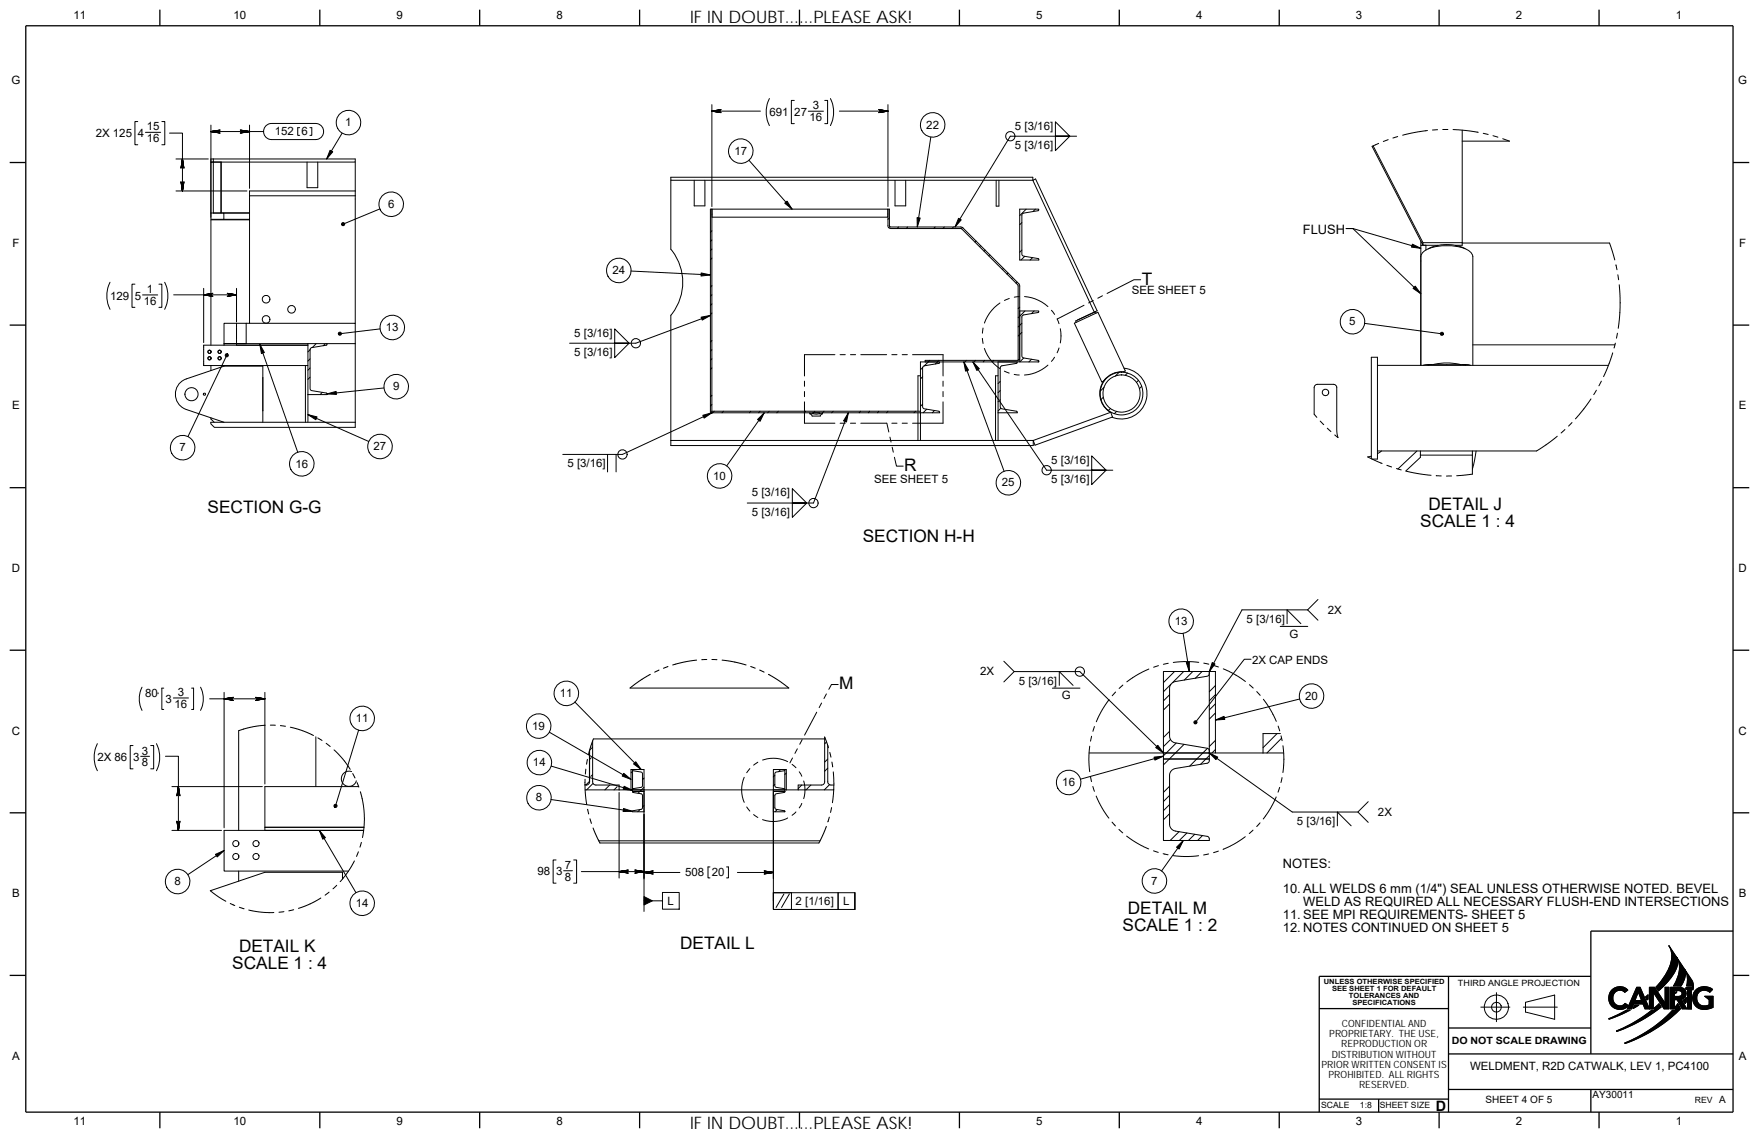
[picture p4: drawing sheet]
<svg xmlns="http://www.w3.org/2000/svg" width="432mm" height="279mm" viewBox="0 0 432 279" stroke-linecap="round" stroke-linejoin="round" font-family="sans-serif">
<g fill="none" stroke="#000" stroke-width=".32">
<path d="M6.3 6.3h419.1v266.8h-419.1zM39.2 2.4v3.9M78.5 2.4v3.9M117.8 2.4v3.9M157 2.4v3.9M196.3 2.4v3.9M235.5 2.4v3.9M274.8 2.4v3.9M314 2.4v3.9M353.3 2.4v3.9M392.5 2.4v3.9M2.4 39.9h3.9"/>
<path d="M425.4 39.9h4M2.4 79.8h3.9M425.4 79.8h4M2.4 119.7h3.9M425.4 119.7h4M6.3 139.7h.1M425.4 139.7h.1M2.4 159.6h3.9M425.4 159.6h4M2.4 199.6h3.9M425.4 199.6h4M2.4 239.5h3.9"/>
<path d="M355.6 239.7v33.4M390.5 239.7h-66.7v33.3M425.4 228.6h-34.9v30.2M425.4 239.5h4M323.8 247.6h31.8M355.6 258.8h69.8M355.6 252.4h34.9M39.2 273v4M78.5 273v4M117.8 273v4M157 273v4M196.3 273v4"/>
<path d="M235.5 273v4M274.8 273v4M314 273v4M323.8 269.9h31.8M338.4 269.9v3.2M353.3 273v4M355.6 267.5h69.8M390.5 267.5v5.5M392.5 273v4"/>
</g>
<g fill="none" stroke="#000" stroke-width=".25">
<path d="M33.8 29.8h-.7v5.7h.7M35.7 32.5h3.7M39.7 29.8h.7v5.7h-.7M41.6 32.7h3.2v14.2M43.2 39h7.9M51.8 30.7v22.6M51.8 32.3h12.9M51.8 39h35.4v.8h-35.4v12.5M52.4 39v13.3h1.9v-12.5M54.3 39.8v12.5h7M54.3 39.8h-2.5M61.3 30.7v15.5"/>
<path d="M65.2 31l.4-.4 1.1-.3h10.8a1.98 1.98 0 0 1 1.9 2 1.98 1.98 0 0 1-1.9 2h-10.8a1.98 1.98 0 0 1-1.8-1.2 1.98 1.98 0 0 1 .3-2.1zM73.6 31.3h-.5v1.9h.5M75.4 39.8v6.3h2.6v-6.3M76.1 31.3h.4v1.9h-.4M84 32.7l-3.8 6.3M87.2 39.8v8.3M174.8 25.7v25M174.8 27.3h11.9M183.9 39.3l10.5 12.1M188.9 24.2a7.4 7.4 0 0 0 0 6.6M195 24.7h-.7v5.7h.7M198.4 27.3h3.7"/>
<path d="M202.5 24.7h.7v5.7h-.7M203.9 24.2a7.4 7.4 0 0 1 0 6.6M206.1 27.3h11.9M218 25.7v25M228.5 33.7l-3.3 22M259.1 29.9v3.5h3.5l-3.5 3.6v-3.6h3.5zM264.3 33.4h-16.3l-13.6 22.3M337.1 35.8l12.2 23.8M338.4 35.2l-1.6 .7 12.5 24.3v-.6M340.8 34.3l-1.2 .4M343.1 33.5l-1.2 .4M350.4 32l-6.1 1.2"/>
<path d="M352.9 31.8l-1.3 .1M354.2 31.8h1.2M356.7 31.8l6.2 .7M358.9 32v28.2h-1.6M364.1 32.7l1.2 .3M366.5 33.3l1.2 .4M368.9 34.1l1.6 .5h-11.6M43.2 46.9h17.4M51.8 52.3h3.1v1.5M51.8 52.3v1.5h3.1M54.9 53.8h6.4M61.3 48.1v31.3"/>
<path d="M61.3 48.1h25.9M61.3 54h-9.5v30.8M87.2 48.1v31.3M87.2 46.9h-25.9v1.2M93.3 51.3l-9.1 3.7M164.7 44.3v16.9a12.7 12.7 0 0 1 0 16.2v32h88.9v-1.3M164.7 43.5h88.8v.8h-88.8zM170.4 44.3v6.2h2.6v-6.2M174.4 51.4h.4v50.1h-.4zM174.8 56.7l-.4 .3M174.8 58.9l-.4 .4M174.8 51.4h43.2v1.9h-43.2v-.7"/>
<path d="M218.3 53.5l-.3 .4M218.4 55.6l-.2 .3M219.7 44.3v6.2h2.6v-6.2M220.6 55.7l-.4 .4M222.8 55.7l-.3 .4M229.6 55.7l-.4 .4M231.8 55.7l-.4 .4M234.1 55.7l-.4 .4M236.2 55.8l-.3 .3M239.6 59.2l-.3 .2M244.5 44.3v6.3h.7v-6.3M250.3 51.4h4.7l-.2 .3-3.5 .6-.5 .4v9.8l.5 .4 3.6 .6 .1 .3h-4.7z"/>
<path d="M250.8 54.7l-.5 .5M251.9 51.4l-1.6 1.5M253.5 44.3l.7-.4 15.1 32.4-.7 .3zM254.2 51.4l-.6 .5M332.1 56.1l16.7 4.9M332.1 56.1l16.7 16M332.1 56.1h-1.6M348.8 59.2v1M349.3 59.6h9.6M358.9 59.7h36.2l1.3 4.1M27 69.3a7.4 7.4 0 0 0 0 6.6M33.1 69.8h-.7v5.7h.7"/>
<path d="M35 72.4h3.7M39 69.8h.7v5.7h-.7M40.4 69.3a7.4 7.4 0 0 1 0 6.6M42.6 72.4h15.5M50 70.8v13.3M58.1 70.8v8.2M58.1 79.4h-3.1v5h20.6M60.4 79.4h26.8v5M60.4 79.4h-2.3v5.4M60.4 79.4v5M154.9 66.5l19.5 1M174.4 77.4l-18.3 6.9h-16.3"/>
<path d="M174.8 70.1l-.4 .4M174.8 72.4l-.4 .3M174.8 61.2l-.4 .3M174.8 74.6l-.4 .4M174.8 63.4l-.4 .4M174.8 76.9l-.4 .3M240.7 60.3l-.2 .3M241.9 61.4l-.3 .3M243 62.5l-.3 .3M245.5 74.4a10.1 10.1 0 0 0-3.8 4.9M246.3 65.9l-.2 .3M247.5 67l-.3 .3"/>
<path d="M247.8 73.3l-1.2 .5M248.6 68.2l-.3 .2M249.7 69.3l-.3 .2M250.2 72.8l-1.2 .2M250.3 76.3h4.7l-.2 .4-3.6 .6-.4 .4v9.8l.4 .4 3.7 .6 .1 .2M250.3 75.4l-.4 .4M250.8 79.4l-.9 .9M250.8 61.4l-.5 .5M251.5 72.8a9.8 9.8 0 0 1 5.7 2.5M251.6 62.9l-1 .9M251.6 76.3l-1.7 1.7M253.5 63.2l-.6 .6"/>
<path d="M253.9 76.3l-.7 .7M258.1 76.2l.8 1M259.5 78.3l.5 1.2M263.7 79.4l5.8-2.7 6.7 14.4-.2 .1a6.2 6.2 0 0 0-5.2 2.4l-.3 .2zM266.1 75l-6.6 3.3M268.4 73.8l-1.2 .6M268.6 76.6l-4.1 2M269.1 76.9l-.2-.4-4.7 2.2v.4M270.6 72.6l-1.1 .6M280 68.7h-1.6l-6.6 3.4M335 79.4l18.9 2.6M349.3 60.2h3.7"/>
<path d="M350 61.4v-1.2h-1.2v3.9M359.7 61.1a10.4 10.4 0 0 0-9.1 0M396.7 65l.2 1.2M397.2 67.5l.1 1.2M397.5 69.9l.2 5.8-.5 4.9M50 96.6l.3-.1 .2 .4-.4 .1zM51.8 86.2v.3M51.8 87.8v.3M51.8 89.7v1.3M55.7 87.2l-9.6 20M58.1 84.4h-3.1v.4M63.8 84.5l9.3 26.5"/>
<path d="M64.5 92.7h.1M75 89.7v14M75.6 84.8h-25.6v4.9h25.6M75.6 84.4h4.7l-.2 .4-3.6 .6-.4 .5M75.6 96.9v6.8M75.6 84.4v12.5M76.1 88.1l-.5 .5M76.1 90.4l-.5 .5M76.1 92.6l-.5 .5M76.1 85.9l-.5 .5M76.1 85.9l.1 9.8 .3 .2 3.7 .6 .1 .2M77.6 84.4l-.9 .9"/>
<path d="M79.1 96.3l-.5 .6M79.9 84.4l-.5 .5M80.3 84.4h6.9M80.3 96.7v.2h-4.7M87.2 84.4v20.5h-34.6l-.8-.8v-.4h35.4M93.3 80.8l-9.9 1.1M94.3 95.2l-14 1.5M150.9 84.3h3.5l-3.5 3.5zM174.8 83.6l-.4 .4M174.8 97.1l-.4 .4M174.8 85.9l-.4 .3M174.8 99.3l-.4 .4"/>
<path d="M174.8 88.1l-.4 .4M174.8 90.3l-.4 .4M197.5 98.7v5.2h7.5M197.5 93.6v1.2M197.5 96.1v1.3M205 87.1h-7.5v5.2M206.2 87.1h1.3M208.8 87.1h1.2M211.3 87.1h6.4M218.9 87.1h1.3M221.5 87.1h1.2M224 87.1h7.5v5.2"/>
<path d="M226 92.3h-.7v8.7M226.5 99.2l-.5 .6M226.5 92.5l-.5 .5M226.5 90.2l-.5 .6M226.9 89.8l-.4 .5v9.7l.3 .4 3.7 .6 .2 .3h-4.7M226.9 89.8l3.6-.6 .2-.3h-4.7v12.4M227.1 88.5h22.8v.4h-22.8zM228.3 88.5l-1.4 1.3M230.5 88.5l-.9 .9M231.5 98.7v5.2h-7.5M231.5 93.6v1.2M231.5 96.1v1.3"/>
<path d="M236.6 88.9l9.9 26.8M237.2 88.5l-.3 .3M238.8 88.9l18.1 26.5h16.3M239.5 88.5l-.4 .3M241.2 83.1l.1 1.2M241.3 80.5l-.1 1.3M241.6 85.6a9.9 9.9 0 0 0 3.8 4.9M241.7 88.5l-.3 .4M244 88.5l-.4 .4M245 92.3h-.6v15.8M245 88.9h4.7l-.1 .3-3.6 .6-.4 .3-.1 9.8 .4 .5 3.7 .6 .1 .3h-4.7zM245.1 98.6l-.1 .1"/>
<path d="M245.5 93.6l-.5 .6M245.5 95.9l-.5 .5M245.5 98.1v.1M246.5 91.1l1.2 .5M249 91.9l1.2 .2M250.3 88.3h-.4v-18.3l-13.9-13.8-17.5-.1-.5-.5v-4.2h.3v4l.3 .3 17.6 .1 13.9 13.9 .2 .4v18.8M250.8 81.6l-.9 .9M251.3 87.9l-1 1M253.2 88.2l-.6 .7M255 88.7v.2h-4.7M255 88.7l-.2 .2M257.2 89.6a9.6 9.6 0 0 1-5.7 2.5"/>
<path d="M258.9 87.7l-.8 1M260 85.4l-.5 1.2M260.3 80.7l.2 1.8-.2 1.7M270.8 97.5l-.5 .6M271 95.1l-.9 .9M271.3 93.1a5.4 5.4 0 0 0 1.3 8.1M274.7 91.4l-.9 .9M275.9 90.4a6.3 6.3 0 0 1 5.5 7.7 6.3 6.3 0 0 1-8.4 4.3M276.8 91.6l-.6 .5M279.5 93.4l-.5 .5M280.3 94.8l-.6 .6M338.1 89.7h56.7"/>
<path d="M351.5 89.5l-1 .2M351.7 89.5a14.1 14.1 0 0 1 6.9 0M351.7 89.5h-1.7l-.6 .2M351.7 89.5h6.9M358.6 89.5h1.5l.9 .2M358.9 89.5l.9 .2M361.5 89.7v-26.7a2.45 2.45 0 0 0-1.8-1.9 12.8 12.8 0 0 0-10 .5l-.6 .6-.3 .7v26.8M361.5 84.7h34.9M390.5 97.9l-1.9 2.8-1.9 2.1M391.9 95.8l-.7 1.1M393.1 93.6l-.6 1.1M395.9 86.6l-1 3.1-1.3 2.8"/>
<path d="M396.5 84.2l-.3 1.2M397 81.8l-.2 1.2M51.8 102.6v.3l.8 .8M55 103.7l-9.3-3.2a4 4 0 0 1-2.6-3.7 4 4 0 0 1 2.6-3.8l9.3-3.1h9.5v13.8M64.5 100.9h.1M75.6 101.8l14.9 6.6M149.1 111.6v4.3M151.2 111.6v4.3M164.7 108.1h88.9M174.8 101.3l-22 10.3h-14.6M175.3 101l-.3 .3M177.6 101l-.4 .3"/>
<path d="M184.3 101l-.3 .3M186.6 101l-.4 .3M187.6 101.3l-9.2 13.1M188.8 101l-.4 .3M191.1 101l-.4 .3M194.5 120l3.5 3.5h-3.5v3.5l3.5-3.5h-3.5zM197.8 101l-.4 .3M198.8 101.6h2.3M198.8 101.3v.3M200 101l-.4 .5M201.1 101.6h.8M201.1 101.6v-.3h-1.5v.3"/>
<path d="M201.9 101.6a1.54 1.54 0 0 1-1.7 .6 1.33 1.33 0 0 1-1.4-.6M202.3 101l-.4 .3v.3M204.5 101l-.3 .3M206.2 103.9h1.3M208.3 101.3l-8.6 22.2h-16.3M208.8 103.9h1.2M211.3 101l-.4 .3M211.3 103.9h6.4l.5 2.2M213.5 101l-.4 .3M215.8 101l-.4 .3M218 101l-.4 .3M218.5 107.3l.2 1.2"/>
<path d="M218.9 103.9h1.3M219 109.8l.3 1.2M219.6 112.3l.5 2.1h1.6M221.5 103.9h1.2M224.7 101l-.3 .3M225.3 101.3v6.8M226 101.3v6.8M226 101h-51.2v.3h51.2M227.5 100.5l-.9 .8M229.4 100.8l-.5 .5M245 101.3v6.8M245.7 100.2l-.7 .7"/>
<path d="M253.6 108.1l19.1-6.9 .4 1.2-19 6.9zM268 111.9v3.5h3.5l-3.5 3.6v-3.6h3.5zM272.6 100.3l-.5 .5M274.1 101l-.6 .6M323.3 102.5l-.7-.8 .1-6.9 .7-.4 4.3 .1 .4 .5v10.5l.3 1.9-.7-.6M324.1 103.4l.9 .9M325.8 105.1l.9 .9M336.6 112l-.9 .2 3.6 1.6M336.6 112.6v-24.9h1.5v25h-1.3M339.1 110.7l-1 .7M340.4 114.2l1.2 .5M342.8 115l1.2 .4"/>
<path d="M345.2 115.7l3.1 .6 3 .4M347.8 110.7l-4.6 4.4M348.7 111.7h12.7M348.7 110.7v1.6l-3.6 3.4M352.6 116.8l1.2 .1M356.3 116.9h-1.2M361.4 110.7v5.7l-3.8 .4M362.4 110.7l-1 4.5M382.3 107.1l-2.3 1.8-2.8 1.8h-39.1M384.2 105.5l-1 .8M385.9 103.7l-.9 .9M290.4 155.5l1.6 9.4"/>
<path d="M314.3 153.8h6.7M316 153.1v-3.4l3.3 3.4M321 149.7l2.5 2.6M321 149.7h-16.1l-8 15.2M323.5 147.2l-2.5 2.5M34.9 168.7a6.3 6.3 0 0 0 0 5.7M38.8 170.1h.1M40.2 169h-.5v5.2h.5M42.5 171.4h3.8M47 169h.5v5.2h-.5M49.2 168.7a6.3 6.3 0 0 1 0 5.7M51.5 171.6h13.5"/>
<path d="M55 170v33.2M65 170v22.5M65.1 178.1l-3.1 .4-3.4 .9v24.5M66.4 178l1.2 .1M68.9 178.2l1.2 .1M71.3 178.5l3.2 1 2.5 1.1M88 179.3l-5.6 18.6M134.9 179.8l20 11.5M141.1 172.4l16.3 16.5M159.6 165.6l-2.5 1.5-2.4 1.8h38.9l-2.4-1.8-2.6-1.5M161.8 164.5l-1.1 .5M164 163.6l-1.1 .5"/>
<path d="M171 162.1l-3.1 .4-2.8 .8M173.5 161.9l-1.2 .1M174.8 161.9l1.2 .1M177.2 162.1l3.2 .4 2.8 .8M184.3 163.6l1.1 .4M186.5 164.5l1.1 .5M200.5 174.9l-3 5.6M201.7 172.6l-.6 1.1M202.9 170.4l-.6 1.1M205.8 168.1h-1.7l-.6 1.1M246.4 162.3l2.6 2.6M249 164.9l-2.6 2.5"/>
<path d="M249 164.9h16.1l20.5 20M258.3 169h6.8M260 168.3v-3.4l3.4 3.4M268.6 178.4l-.3 1.2M272.2 171.8l-1.7 2.5-1.4 2.9M273.9 169.9l-.9 .9M275.6 168.2l-.9 .8M282 164.3l-2.9 1.4-2.5 1.7M284.4 163.4l-1.2 .4M286.8 162.8l-1.2 .3M287.1 172.8l-1.5 1.5M287.1 179.6l-1.5 1.5"/>
<path d="M287.1 170.6l-1.5 1.5M287.4 168l-1.8 1.8M288.3 164.9l-2.7 2.7M290.6 164.9l-2.8 2.7M292.8 164.9l-2.1 2.1M294.3 162.6l-3.9-.2-2.4 .2M295.1 164.9l-1.7 1.6M295.5 162.8l1.2 .3M296.9 164.9l-.1 .8-.5 .3-8.1 1.4-.8 .6-.3 1v11.7l.3 1 .8 .6 8.2 1.4 .4 .3 .1 .9h-11.3M296.9 164.9h1.5v20h-1.5zM296.9 164.9h-11.3v20M297.9 163.4l1.2 .4"/>
<path d="M298.4 175l-1.5 1.6M298.4 168.3l-1.5 1.5M298.4 170.6l-1.5 1.5M298.4 172.8l-1.5 1.5M300.3 164.2l2.9 1.4 2.5 1.7M306.7 168.1l.9 .8M307.1 161.9h-1.6l-12 15.5M308.5 169.8l.9 .9M310.1 171.7l1.7 2.4 1.5 3M313.8 178.3l.3 1.2M319 171.6l-20.6 5.2M23.9 182.6a7.4 7.4 0 0 0 0 6.6"/>
<path d="M32.7 183h-.7v5.8h.7M34.5 185.7h2.2M37 183h.7v5.8h-.7M38.4 182.6a7.4 7.4 0 0 1 0 6.6M40.6 185.7h3.2v18.2M42.2 193.1h22.2M77.5 180.9v12.2M78 181.2l1.1 .6M80.1 182.5l1 .8M82 184.1l2.2 2.3 1.8 2.5M86.3 189.4a1.87 1.87 0 0 0-2.4 1.2 1.87 1.87 0 0 0 1.2 2.4 1.87 1.87 0 0 0 2.4-1.3M86.6 189.9l.5 1.1"/>
<path d="M87.7 192.1l.4 1.2M88 193.1h-23v10h24.3h-24.3v.8M88.5 194.4l.6 2.7 .3 2.9v2.5l-.4 3.1M135.3 196.3l20 2.9M135.3 188.1l20 6M143.6 191.3l.1 3.2 .3 3M143.6 193.9h61.1M143.8 188.8l-.1 1.3M144.2 186.4l-.2 1.2M144.3 198.7l.2 1.2M144.7 191.9l-.8 .8h-.3M144.7 184.2v7.7l-.4 .8h-.7"/>
<path d="M145.2 186l-.5 .5M145.5 190.2l-.5 .4M145.5 183.5l-.8 .7M145.5 181.9v10a.79 .79 0 0 0 .8 .8h5.7v1.2M145.6 192.3l-1.6 1.6M149.7 192.7l-1.2 1.2M151.5 193.2l-.8 .7M152 194.6v21M154.9 193.9v-5h.4v5M155.3 193.9l.1-.3 2-.3 .3-.3v-3.2l-.3-.2-2-.4-.1-.3h2.8v34.9M155.3 199.2l2.8 .1M155.3 193.9v.4h2.8h-2.8l.1 .3 2 .3 .3 .2v3.2l-.3 .4-2.1 .5"/>
<path d="M155.3 189.4l-.4 .4M155.5 193.6l-.2 .2M157.1 198.8l-.5 .5M158.1 193.3l-1.5 1.5M158.1 197.8l-.4 .4M158.1 191.1l-.4 .3M182.7 190.8a7.8 7.8 0 0 0 0 6.2M183.3 198.1l.8 1M184.1 188.7l-.8 1M185 200l1 .7M186 187.1l-1 .8M187.2 186.6a7.9 7.9 0 0 1 6.2 .4"/>
<path d="M189.8 194.3h2.9h-2.9v-.4v27.3M189.8 188.9h2.9l-.2 .3-2 .4-.3 .4 .1 3.1 .3 .2 2 .4 .1 .2h-2.9zM190.2 190.4l-.4 .3M190.2 192.6l-.4 .4M190.8 198.8l-.6 .5M191.6 188.9l-.5 .6M192.6 199.2l-.1 .1M192.7 188.9v5.5l-2.2 .5-.3 .4 .1 3.2 2.3 .6 .1 .2h-2.9M192.7 188.9h.3v5M193 189.8l-.3 .4M194.4 187.7l1 .8M194.5 186.1l-.6 1.2"/>
<path d="M195.4 199.3l-1 .9M195.7 183.9l-.6 1.1M196.2 189.5l.6 1.1M196.8 192.7l-.9 .9M196.8 197.3l-.6 1.1M196.9 181.6l-.6 1.1M197.3 191.7l.3 2.2-.3 2.2M199.1 192.7l-1.2 1.2M202.4 181.4h-56.7l-1.2 3.9M202.9 182.2l-.5 .4M203.2 183v9.1l.4 .6h1.1M203.2 186.4l-.8 .7"/>
<path d="M203.2 188.6l-.8 .8M203.4 183.6l-1-2.6v11.1l-.2 .4-.5 .2h-5.8v1.2M203.6 192.7l-1.2 1.2M203.7 184.7l.3 1.2M204.1 198.3l-.2 1.2M204.2 187.1l.2 1.2M204.6 189.5l.1 4.4M204.7 193.9l-.4 3.2M204.7 193.9h-.1M267.4 184.9h18.2M267.5 183.2l-.2 2.8 .2 3.5M267.7 190.7l.2 1.2"/>
<path d="M267.9 180.8l-.2 1.2M268.3 193.1l.3 1.2M269.1 195.5l1.5 3 1.6 2.4M285.6 186.4h11.3l-.1 .7-.4 .3-7.9 1.3-.6 .2-.5 .5-.3 1v12l.3 .9 .8 .7 8.2 1.4 .4 .2 .1 .8h-11.3zM285.6 184.9h11.3v1.5h-11.3zM285.6 185.7l-20.4 5.6M287.1 193l-1.5 1.5M287.1 195.3l-1.5 1.5M287.1 197.5l-1.5 1.5M287.1 199.8l-1.5 1.5M287.3 181.6l-1.7 1.7M288.7 182.4l-3.1 3.1"/>
<path d="M290.7 182.8l-5.1 5M296.4 183.7l-4.4 4.4M296.9 185.5l-2.2 2.1M296.9 184.9l20.3 14.5h16.1l2.6-2.6M298.4 184l-.9 .9M298.4 181.8l-1.5 1.5M298.4 184.9h16.7M313.3 195.7l-1.5 2.9-1.7 2.5M313.5 180.1l-3.5 3.5M314.1 193.3l-.4 1.2M314.3 180.1h-4.3v4.8M314.5 180.7l.2 1.2"/>
<path d="M314.6 181.3l-3.6 3.6M314.7 190.9l-.2 1.2M314.9 183.1l.3 3.4-.3 3.2M333.3 199.4l2.6 2.5M42.2 203.9h12.2M55 208.8l-8.9 6M58.6 206.8v.6M58.6 210v.6M58.6 213.9v2.4M78.4 203.9l9 15.3M80.8 219l-1 .8M82.7 217.4l-1 .8"/>
<path d="M84.1 215.8v-1.6h-19.1l-13.4 4.5 3.8 2.6M87 211.4l-1.7 2.8-1.8 2.3M88 209.1l-.5 1.1M88.7 206.8l-.3 1.2M89.3 203.9h-34.3v10h30.5M136.5 211.1h-.7v5.7h.7M138.4 213.8h2.1M140.8 211.1h.7v5.7h-.7M142.7 214h15.4M144.8 201l.4 1.2M147 206.4h54.3M158.1 214.2h8.8"/>
<path d="M162.6 219.1h4.1v4.1h-4.1zM174.3 212.9h-.5v2.6h.5M178.4 212.9h.4v2.6h-.4M181 214.2h8.8M189.8 219.2h20v4.1h-20zM189.8 219.2v4.1h4.5v-4.1M192.4 219.5l-1.9 3.3M193.4 200.8a7.6 7.6 0 0 1-6.2 .4M193.8 219.5l-1.9 3.3M202.8 202.9l-1.8 4.1h-53.7l-1.7-3.7M203.6 200.6l-.4 1.2M205.7 219.2v4.1"/>
<path d="M273 201.8l.8 1M274.7 203.6l.9 .9M276.6 205.3l2.7 1.8 2.7 1.3M283.2 208.9l1.1 .4M285.5 209.6l1.2 .3M288 210.1l2.5 .2 3.7-.2M289.4 204.2l-2.1 2.2M290.5 206.4l-5.4 7.4M291.4 204.5l-1.9 1.9M293.3 204.8l-1.6 1.6M295.2 205.1l-1.2 1.3M296.7 209.7l-1.2 .2"/>
<path d="M299.1 209l-1.2 .3M305.7 205.4l-2.7 1.8-2.8 1.3M307.6 203.8l-.9 .8M309.3 202l-.8 .9M328.3 202.8v-3.4l3.4 3.4M56.5 221.8l1.1 .5M58.8 222.8l1.1 .3M61.1 223.4l3.3 .6h2.8M69.7 223.8l-1.2 .2M72.1 223.4l-1.2 .2M78.8 220.5l-2.5 1.4-3 1.1M158.1 221.2h4.5"/>
<path d="M409.7 232.2l1.8 2.7 .3 .7a4.5 4.5 0 0 1-1.1 3.7l-1.3 1.7-2.3 2.3-.6-.9a13.7 13.7 0 0 0 3.9-7.3 4.4 4.4 0 0 0-.7-2.9zM411.5 234.9l1.9 2.8a4 4 0 0 1-.8 4.4h-1.8a6.9 6.9 0 0 0 .7-7.1zM413.5 238l2 3 .2 1-.2 1v-.9h-1.5a5.2 5.2 0 0 0-.5-4.1zM363.5 247.3h7.1M367.3 243.7v7.1M374 247.3h8.3M374.5 246.1l7.1-1.8v6l-7.1-1.8zM394.9 250.1l4.3-2.1h.9l-3.3 1.6-1.8 .6zM395.5 243.3a2.95 2.95 0 0 1 2.9-1l1.2 .8-.7 .5-.7-.4h-.9l-1.1 .7a2.2 2.2 0 0 0 .1 2.3l.4 .5 .6 .3 1-.1 .6-.6 .8 .6a2.72 2.72 0 0 1-3.1 .7 2.72 2.72 0 0 1-1.7-2.6l.1-.7zM396.8 253.1a35.6 35.6 0 0 0 8.7-5.1h.6v-.6l1.2-1 .5 .8a36.6 36.6 0 0 1-10.9 6zM398.8 256.1a32.8 32.8 0 0 0 11.8-8.1h.7a1.97 1.97 0 0 1 .6-1.6l.6 1.3a35.8 35.8 0 0 1-13.6 8.5zM401.2 246.8h1.1l-1.4 .8z"/>
<path d="M401.8 242.4h.8l2.3 5.3v-5.3h1.3l2.5 3.9v-3.9h1v5.3h-1.2l-2.6-4.1-.1 4.1h-2l-.5-1.2h-2.3l-.5 1.2h-1zM402.2 243.5l.8 2.2h-1.7zM404 244.8l.6-.5v1l-.3 .2zM405.8 243.6h.1M410.1 242.4h2.5l1 .6 .3 .6-.1 1-.5 .5-.6 .3 1.4 2.3h-1.2l-1.2-2.3h-.7v2.3h-.9zM411 243.2l1.6 .2 .3 .4-.1 .5-.6 .3h-1.2zM411.3 243.5h.3l-.3 .4zM413.2 245.6l.7-.7v1.1l-.2 .4zM413.9 242.4v.5zM414.3 242.4h.9v5.3h-.9zM416.1 243.3a3.2 3.2 0 0 1 4.3-.4l-.7 .7a1.9 1.9 0 0 0-2-.4l-.8 .6a2.14 2.14 0 0 0 0 2.5l1 .7 1.6-.3 .1-1.3-1.1-.8h2v2.7a3.6 3.6 0 0 1-4-.1 2.7 2.7 0 0 1-1-2.2l.1-.7z"/>
<circle cx="85.5" cy="30.1" r="3"/>
<circle cx="181.8" cy="37.1" r="3"/>
<circle cx="229" cy="30.7" r="3"/>
<circle cx="248" cy="33.4" r="1.14"/>
<circle cx="96" cy="50.1" r="3"/>
<circle cx="65.3" cy="73.5" r=".94"/>
<circle cx="65.3" cy="78.4" r=".94"/>
<circle cx="71.6" cy="75.9" r=".94"/>
<circle cx="151.9" cy="66.4" r="3"/>
<circle cx="332" cy="79" r="3"/>
<circle cx="47" cy="96.8" r="1.62"/>
<circle cx="51.4" cy="86.4" r=".37"/>
<circle cx="51.4" cy="88" r=".37"/>
<circle cx="51.4" cy="88" r=".4"/>
<circle cx="51.4" cy="86.4" r=".4"/>
<circle cx="53.9" cy="86.4" r=".38"/>
<circle cx="53.9" cy="87.9" r=".38"/>
<circle cx="53.9" cy="86.4" r=".4"/>
<circle cx="53.9" cy="88" r=".4"/>
<circle cx="96.3" cy="80.4" r="3"/>
<circle cx="97.3" cy="94.9" r="3"/>
<circle cx="156.1" cy="84.3" r="1.14"/>
<circle cx="275.3" cy="96.6" r="5.3"/>
<circle cx="275.3" cy="96.6" r="4.6"/>
<circle cx="325.4" cy="96.4" r=".8"/>
<circle cx="44.8" cy="109.9" r="3"/>
<circle cx="74.1" cy="113.9" r="3"/>
<circle cx="93.3" cy="109.6" r="3"/>
<circle cx="152.8" cy="111.6" r="1.14"/>
<circle cx="176.7" cy="116.8" r="3"/>
<circle cx="247.5" cy="118.5" r="3"/>
<circle cx="256.9" cy="115.4" r="1.14"/>
<circle cx="199.7" cy="123.5" r="1.14"/>
<circle cx="290" cy="152.5" r="3"/>
<circle cx="88.9" cy="176.4" r="3"/>
<circle cx="132.2" cy="178.3" r="3"/>
<circle cx="139" cy="170.2" r="3"/>
<circle cx="265.1" cy="164.9" r="1.14"/>
<circle cx="322" cy="170.9" r="3"/>
<circle cx="132.3" cy="195.9" r="3"/>
<circle cx="132.4" cy="187.2" r="3"/>
<circle cx="262.3" cy="192.1" r="3"/>
<circle cx="43.6" cy="216.4" r="3"/>
<circle cx="57.9" cy="210.3" r=".75"/>
<circle cx="57.9" cy="207.1" r=".75"/>
<circle cx="62.8" cy="210.3" r=".75"/>
<circle cx="62.8" cy="207.1" r=".75"/>
<circle cx="283.4" cy="216.3" r="3"/>
<circle cx="88.9" cy="221.8" r="3"/>
<circle cx="367.3" cy="247.3" r="2.98"/>
<circle cx="367.3" cy="247.3" r="1.2"/>
</g>
<g fill="#000" stroke="#000" stroke-width=".25">
<path d="M44.8 39l.4 2.3z" fill-rule="evenodd"/>
<path d="M44.8 39l.3 2.2z" fill-rule="evenodd"/>
<path d="M44.8 39l.3 2.1z" fill-rule="evenodd"/>
<path d="M44.8 39l.2 2z" fill-rule="evenodd"/>
<path d="M44.8 39l.1 2h-.2z" fill-rule="evenodd"/>
<path d="M44.8 39l-.2 2z" fill-rule="evenodd"/>
<path d="M44.8 39l-.3 2.1z" fill-rule="evenodd"/>
<path d="M44.8 39l-.4 2.2z" fill-rule="evenodd"/>
<path d="M44.8 39l-.4 2.3z" fill-rule="evenodd"/>
<path d="M51.8 32.3l2.3-.4z" fill-rule="evenodd"/>
<path d="M51.8 32.3l2.1-.3z" fill-rule="evenodd"/>
<path d="M51.8 32.3l2-.3z" fill-rule="evenodd"/>
<path d="M51.8 32.3l1.9-.2z" fill-rule="evenodd"/>
<path d="M51.8 32.3l1.9-.1v.2z" fill-rule="evenodd"/>
<path d="M51.8 32.3l1.9 .2z" fill-rule="evenodd"/>
<path d="M51.8 32.3l2 .3z" fill-rule="evenodd"/>
<path d="M51.8 32.3l2.1 .3z" fill-rule="evenodd"/>
<path d="M51.8 32.3l2.3 .4z" fill-rule="evenodd"/>
<path d="M59 32.7l2.3-.4z" fill-rule="evenodd"/>
<path d="M59.1 32.6l2.2-.3z" fill-rule="evenodd"/>
<path d="M59.3 32.5l2-.2-2.1 .3z" fill-rule="evenodd"/>
<path d="M59.3 32.4l2-.1z" fill-rule="evenodd"/>
<path d="M59.3 32.2l2 .1-2 .1z" fill-rule="evenodd"/>
<path d="M59.3 32.1l2 .2z" fill-rule="evenodd"/>
<path d="M59.2 32l2.1 .3z" fill-rule="evenodd"/>
<path d="M59.1 32l2.2 .3z" fill-rule="evenodd"/>
<path d="M59 31.9l2.3 .4z" fill-rule="evenodd"/>
<path d="M81 36.9l.7 .4-1.5 1.7z" fill-rule="evenodd"/>
<path d="M174.8 27.3l2.2-.4z" fill-rule="evenodd"/>
<path d="M174.8 27.3l2.1-.4z" fill-rule="evenodd"/>
<path d="M174.8 27.3l2-.3z" fill-rule="evenodd"/>
<path d="M174.8 27.3l1.9-.2z" fill-rule="evenodd"/>
<path d="M174.8 27.3l1.9-.1v.1z" fill-rule="evenodd"/>
<path d="M174.8 27.3l1.9 .2z" fill-rule="evenodd"/>
<path d="M174.8 27.3l2 .3z" fill-rule="evenodd"/>
<path d="M174.8 27.3l2.1 .3z" fill-rule="evenodd"/>
<path d="M174.8 27.3l2.2 .4z" fill-rule="evenodd"/>
<path d="M215.7 27.7l2.3-.4z" fill-rule="evenodd"/>
<path d="M215.8 27.6l2.2-.3z" fill-rule="evenodd"/>
<path d="M216 27.5l2-.2-2.1 .3z" fill-rule="evenodd"/>
<path d="M216 27.3h2z" fill-rule="evenodd"/>
<path d="M216 27.2l2 .1h-2z" fill-rule="evenodd"/>
<path d="M216 27.1l2 .2z" fill-rule="evenodd"/>
<path d="M215.9 27l2.1 .3z" fill-rule="evenodd"/>
<path d="M215.8 26.9l2.2 .4z" fill-rule="evenodd"/>
<path d="M215.7 26.9l2.3 .4z" fill-rule="evenodd"/>
<path d="M44.4 44.6l.4 2.3z" fill-rule="evenodd"/>
<path d="M44.4 44.7l.4 2.2z" fill-rule="evenodd"/>
<path d="M44.5 44.8l.3 2.1z" fill-rule="evenodd"/>
<path d="M44.6 44.9l.2 2z" fill-rule="evenodd"/>
<path d="M44.7 45h.2l-.1 1.9z" fill-rule="evenodd"/>
<path d="M44.9 45l.1-.1-.2 2z" fill-rule="evenodd"/>
<path d="M45.1 44.8l-.3 2.1z" fill-rule="evenodd"/>
<path d="M45.1 44.7l-.3 2.2z" fill-rule="evenodd"/>
<path d="M45.2 44.6l-.4 2.3z" fill-rule="evenodd"/>
<path d="M84 54.8a.38 .38 0 0 1 .5 0 .38 .38 0 0 1-.1 .6 .38 .38 0 0 1-.5-.2l.3-.2-.3 .2z" fill-rule="evenodd"/>
<path d="M192.6 49.9l.6-.5 1.2 2z" fill-rule="evenodd"/>
<path d="M225.1 53.4l.8 .1-.7 2.2z" fill-rule="evenodd"/>
<path d="M235.3 53.6l.7 .4-1.6 1.7z" fill-rule="evenodd"/>
<path d="M50 72.4l2.3-.4z" fill-rule="evenodd"/>
<path d="M50 72.4l2.2-.3z" fill-rule="evenodd"/>
<path d="M50 72.4l2-.3z" fill-rule="evenodd"/>
<path d="M50 72.4l2-.2z" fill-rule="evenodd"/>
<path d="M50 72.4l1.9-.1v.2z" fill-rule="evenodd"/>
<path d="M50 72.4l2 .2z" fill-rule="evenodd"/>
<path d="M50 72.4l2 .3z" fill-rule="evenodd"/>
<path d="M50 72.4l2.2 .3z" fill-rule="evenodd"/>
<path d="M50 72.4l2.3 .4z" fill-rule="evenodd"/>
<path d="M55.8 72.8l2.3-.4z" fill-rule="evenodd"/>
<path d="M55.9 72.7l2.2-.3z" fill-rule="evenodd"/>
<path d="M56.1 72.6l2-.2-2.1 .3z" fill-rule="evenodd"/>
<path d="M56.1 72.5l2-.1z" fill-rule="evenodd"/>
<path d="M56.1 72.3l2 .1-2 .1z" fill-rule="evenodd"/>
<path d="M56.1 72.2l2 .2z" fill-rule="evenodd"/>
<path d="M56 72.1l2.1 .3z" fill-rule="evenodd"/>
<path d="M55.9 72.1l2.2 .3z" fill-rule="evenodd"/>
<path d="M55.8 72l2.3 .4z" fill-rule="evenodd"/>
<path d="M172.1 77.9l2.3-.5-2 1.2z" fill-rule="evenodd"/>
<path d="M172.1 67l2.3 .5-2.3 .3z" fill-rule="evenodd"/>
<path d="M346.7 59.9l2.1 1.1-2.3-.3z" fill-rule="evenodd"/>
<path d="M347.4 70.3l1.4 1.8-1.9-1.3z" fill-rule="evenodd"/>
<path d="M55.4 86.9h.4l-.1 .3 .1-.3a.38 .38 0 0 1 .2 .6 .38 .38 0 0 1-.6 0 .38 .38 0 0 1 0-.6z" fill-rule="evenodd"/>
<path d="M63.8 84.5l1.1 2.1-.7 .2z" fill-rule="evenodd"/>
<path d="M80.3 96.7l2.2-.6 .1 .7z" fill-rule="evenodd"/>
<path d="M83.1 81.7a.38 .38 0 0 1 .6 0 .38 .38 0 0 1-.1 .6 .38 .38 0 0 1-.5-.3l.3-.1-.3 .1z" fill-rule="evenodd"/>
<path d="M236.6 88.9l1.1 2-.7 .2z" fill-rule="evenodd"/>
<path d="M238.8 88.9l1.6 1.6-.6 .5z" fill-rule="evenodd"/>
<path d="M353.7 81.7h.6v.3h-.4h.4l-.1 .3h-.5l-.1-.2z" fill-rule="evenodd"/>
<path d="M75.6 101.8l2.2 .6-.3 .7z" fill-rule="evenodd"/>
<path d="M172.5 102l2.3-.7-2 1.4z" fill-rule="evenodd"/>
<path d="M187.6 101.3l-1 2.1-.6-.4z" fill-rule="evenodd"/>
<path d="M208.3 101.3l-.5 2.3-.7-.3z" fill-rule="evenodd"/>
<path d="M55 171.6l2.3-.4z" fill-rule="evenodd"/>
<path d="M55 171.6l2.2-.4z" fill-rule="evenodd"/>
<path d="M55 171.6l2.1-.3z" fill-rule="evenodd"/>
<path d="M55 171.6l2-.2z" fill-rule="evenodd"/>
<path d="M55 171.6l1.9-.1v.1z" fill-rule="evenodd"/>
<path d="M55 171.6l2 .1z" fill-rule="evenodd"/>
<path d="M55 171.6l2.1 .3z" fill-rule="evenodd"/>
<path d="M55 171.6l2.2 .3z" fill-rule="evenodd"/>
<path d="M55 171.6l2.3 .4z" fill-rule="evenodd"/>
<path d="M62.7 172l2.3-.4z" fill-rule="evenodd"/>
<path d="M62.9 171.9l2.1-.3z" fill-rule="evenodd"/>
<path d="M63.1 171.7l1.9-.1-2 .3z" fill-rule="evenodd"/>
<path d="M63.1 171.6h1.9z" fill-rule="evenodd"/>
<path d="M63.1 171.5l1.9 .1h-1.9z" fill-rule="evenodd"/>
<path d="M63.1 171.4l1.9 .2z" fill-rule="evenodd"/>
<path d="M63 171.3l2 .3z" fill-rule="evenodd"/>
<path d="M62.9 171.2l2.1 .4z" fill-rule="evenodd"/>
<path d="M62.7 171.2l2.3 .4z" fill-rule="evenodd"/>
<path d="M291.2 162.7l.8-.2v2.4z" fill-rule="evenodd"/>
<path d="M293.1 177.1l.5-.1 .2 .4-.5 .3h-.1l.3-.3-.3 .3z" fill-rule="evenodd"/>
<path d="M297.6 162.7l.7 .3-1.4 1.9z" fill-rule="evenodd"/>
<path d="M298.4 176.8l2.1-.9 .2 .7z" fill-rule="evenodd"/>
<path d="M43.8 193.1l.4 2.3z" fill-rule="evenodd"/>
<path d="M43.8 193.1l.3 2.2z" fill-rule="evenodd"/>
<path d="M43.8 193.1l.3 2.1z" fill-rule="evenodd"/>
<path d="M43.8 193.1l.2 2z" fill-rule="evenodd"/>
<path d="M43.8 193.1l.1 2h-.2z" fill-rule="evenodd"/>
<path d="M43.8 193.1l-.2 2z" fill-rule="evenodd"/>
<path d="M43.8 193.1l-.3 2.1z" fill-rule="evenodd"/>
<path d="M43.8 193.1l-.3 2.2z" fill-rule="evenodd"/>
<path d="M43.8 193.1l-.4 2.3z" fill-rule="evenodd"/>
<path d="M82.1 197.6a.38 .38 0 0 1 .6 .1 .38 .38 0 0 1-.4 .5l.1-.3-.1 .3h-.2z" fill-rule="evenodd"/>
<path d="M153.1 189.9l1.8 1.4-2.2-.8z" fill-rule="evenodd"/>
<path d="M153.1 198.5l2.2 .7h-2.3z" fill-rule="evenodd"/>
<path d="M153.2 193l2.1 1.1-2.3-.3z" fill-rule="evenodd"/>
<path d="M155.5 187.6l.6-.6 1.3 1.9z" fill-rule="evenodd"/>
<path d="M283.3 185.9l2.3-.2-2.1 .9z" fill-rule="evenodd"/>
<path d="M284.2 183l1.4 1.9-1.9-1.4z" fill-rule="evenodd"/>
<path d="M296.9 184.9l2 1-.4 .6z" fill-rule="evenodd"/>
<path d="M43.4 201.6l.4 2.3z" fill-rule="evenodd"/>
<path d="M43.5 201.7l.3 2.2z" fill-rule="evenodd"/>
<path d="M43.5 201.8l.3 2.1z" fill-rule="evenodd"/>
<path d="M43.6 201.9l.2 2z" fill-rule="evenodd"/>
<path d="M43.7 202h.2l-.1 1.9z" fill-rule="evenodd"/>
<path d="M43.9 202l-.1 1.9z" fill-rule="evenodd"/>
<path d="M44 201.9l.1-.1-.3 2.1z" fill-rule="evenodd"/>
<path d="M44.1 201.7l-.3 2.2z" fill-rule="evenodd"/>
<path d="M44.2 201.6l-.4 2.3z" fill-rule="evenodd"/>
<path d="M52.9 209.8l2.1-1-1.7 1.6z" fill-rule="evenodd"/>
<path d="M78.4 203.9l1.5 1.8-.7 .3z" fill-rule="evenodd"/>
<path d="M152 214l2.3-.4z" fill-rule="evenodd"/>
<path d="M152 214l2.1-.4z" fill-rule="evenodd"/>
<path d="M152 214l2-.3z" fill-rule="evenodd"/>
<path d="M152 214l1.9-.2z" fill-rule="evenodd"/>
<path d="M152 214l1.9-.1v.2z" fill-rule="evenodd"/>
<path d="M152 214l1.9 .2z" fill-rule="evenodd"/>
<path d="M152 214l2 .3z" fill-rule="evenodd"/>
<path d="M152 214l2.1 .3z" fill-rule="evenodd"/>
<path d="M152 214l2.3 .4z" fill-rule="evenodd"/>
<path d="M158.1 214.2l2.3-.4z" fill-rule="evenodd"/>
<path d="M158.1 214.2l2.2-.3z" fill-rule="evenodd"/>
<path d="M158.1 214.2l2-.3z" fill-rule="evenodd"/>
<path d="M158.1 214.2l2-.2z" fill-rule="evenodd"/>
<path d="M158.1 214.2l1.9-.1v.2z" fill-rule="evenodd"/>
<path d="M158.1 214.2l2 .2z" fill-rule="evenodd"/>
<path d="M158.1 214.2l2 .3z" fill-rule="evenodd"/>
<path d="M158.1 214.2l2.2 .3z" fill-rule="evenodd"/>
<path d="M158.1 214.2l2.3 .4z" fill-rule="evenodd"/>
<path d="M155.8 214.4l2.3-.4z" fill-rule="evenodd"/>
<path d="M155.9 214.3l2.2-.3z" fill-rule="evenodd"/>
<path d="M156.1 214.2l2-.2-2.1 .3z" fill-rule="evenodd"/>
<path d="M156.2 214.1l1.9-.1z" fill-rule="evenodd"/>
<path d="M156.2 213.9l1.9 .1-1.9 .1z" fill-rule="evenodd"/>
<path d="M156.1 213.8l2 .2z" fill-rule="evenodd"/>
<path d="M156 213.7l2.1 .3z" fill-rule="evenodd"/>
<path d="M155.9 213.6l2.2 .4z" fill-rule="evenodd"/>
<path d="M155.8 213.6l2.3 .4z" fill-rule="evenodd"/>
<path d="M187.6 214.6l2.2-.4z" fill-rule="evenodd"/>
<path d="M187.7 214.5l2.1-.3z" fill-rule="evenodd"/>
<path d="M187.9 214.4l1.9-.2-2 .3z" fill-rule="evenodd"/>
<path d="M187.9 214.3l1.9-.1z" fill-rule="evenodd"/>
<path d="M187.9 214.1l1.9 .1-1.9 .1z" fill-rule="evenodd"/>
<path d="M187.9 214l1.9 .2z" fill-rule="evenodd"/>
<path d="M187.8 213.9l2 .3z" fill-rule="evenodd"/>
<path d="M187.7 213.9l2.1 .3z" fill-rule="evenodd"/>
<path d="M187.6 213.8l2.2 .4z" fill-rule="evenodd"/>
<path d="M290.5 206.4l-1 2-.7-.4z" fill-rule="evenodd"/>
<path d="M158.1 220.1l2 1.1-2 1z" fill-rule="evenodd"/>
<path d="M409.7 232.2l1.9 2.8-.1-.1a2.55 2.55 0 0 1 0 2.9 17.3 17.3 0 0 1-4.4 5.5l-.6-.9a12.2 12.2 0 0 0 3.9-8.1l-.2-.9z" fill-rule="evenodd"/>
<path d="M394.9 250.1l4.3-2.1h.9l-4.1 1.9-1 .3z" fill-rule="evenodd"/>
<path d="M395.8 243a2.65 2.65 0 0 1 3.8 .1l-.7 .5a1.88 1.88 0 0 0-3 1 1.88 1.88 0 0 0 2 2.4l.5-.2 .5-.5 .8 .6a2.78 2.78 0 0 1-4 .1 2.78 2.78 0 0 1 .1-4z" fill-rule="evenodd"/>
<path d="M398.8 256.1l2.6-1.2 3.6-2.1a29.1 29.1 0 0 0 5.6-4.8h.7v-.9l.6-.7 .6 1.3a35.8 35.8 0 0 1-13.6 8.5z" fill-rule="evenodd"/>
<path d="M401.8 242.4l-2.3 5.3h1l.5-1.2h2.3l.5 1.2h1.1l-2.3-5.3zM402.2 243.5l.8 2.2h-1.7z" fill-rule="evenodd"/>
<path d="M401.2 246.8h1.1l-1.4 .8z" fill-rule="evenodd"/>
<path d="M404.1 244.6l.5-.3v1l-.3 .2-.3-.7z" fill-rule="evenodd"/>
<path d="M396.8 253.1l4.8-2.4 3.9-2.7h.6a1.72 1.72 0 0 1 1.2-1.6l.5 .8a37 37 0 0 1-10.9 6z" fill-rule="evenodd"/>
<path d="M404.9 242.4h1.3l2.5 3.9v-3.9h1v5.3h-1.2l-2.6-4.1-.1 4.1h-.9z" fill-rule="evenodd"/>
<path d="M411.3 243.5h.3l-.3 .4z" fill-rule="evenodd"/>
<path d="M411.6 235l1.8 2.7a4.2 4.2 0 0 1-.8 4.4h-1.8a6.8 6.8 0 0 0 .8-7.1z" fill-rule="evenodd"/>
<path d="M411 243.2h1.3l.5 .3a.77 .77 0 0 1 0 .9 .77 .77 0 0 1-.9 .2h-.9zM410.1 242.4v5.3h.9v-2.3h.7l1.2 2.3h1.2l-1.4-2.3a1.52 1.52 0 0 0 1.2-1.9 1.52 1.52 0 0 0-1.9-1.1z" fill-rule="evenodd"/>
<path d="M413.2 245.6l.7-.7v1.1l-.2 .4z" fill-rule="evenodd"/>
<path d="M413.9 242.4v.5z" fill-rule="evenodd"/>
<path d="M414.3 242.4v5.3h.9v-5.3z" fill-rule="evenodd"/>
<path d="M413.5 238l2 3.1 .2 .9-.2 1v-.9h-1.5a5.1 5.1 0 0 0-.5-4.1z" fill-rule="evenodd"/>
<path d="M416.5 242.8a3.3 3.3 0 0 1 3.9 .1l-.7 .7a1.94 1.94 0 0 0-2.6 .1 1.94 1.94 0 0 0-.1 2.6 1.94 1.94 0 0 0 2.6 .4v-1.3l-1.1-.8h2v2.7a3.3 3.3 0 0 1-4.8-1.1 2.9 2.9 0 0 1 .8-3.4z" fill-rule="evenodd"/>
</g>
<g font-size="4.2">
<text x="169.4" y="5.6">IF IN DOUBT......PLEASE ASK!</text>
<text x="280.3" y="69.8">T</text>
<text x="222" y="115.6">R</text>
<text x="51" y="125.9">SECTION G-G</text>
<text x="350.6" y="125.2">DETAIL J</text>
<text x="348.6" y="129.5">SCALE 1 : 4</text>
<text x="211.8" y="133">SECTION H-H</text>
<text x="206" y="169.2">M</text>
<text x="276.9" y="224.4">DETAIL M</text>
<text x="58.7" y="233.7">DETAIL K</text>
<text x="167" y="232.9">DETAIL L</text>
<text x="275.6" y="228.7">SCALE 1 : 2</text>
<text x="57" y="237.9">SCALE 1 : 4</text>
<text x="169.4" y="277.1">IF IN DOUBT......PLEASE ASK!</text>
</g>
<text font-size="3.5" x="352.4" y="272.7">D</text>
<g font-size="3.2">
<text x="319.8" y="57.3">FLUSH</text>
<text x="314.9" y="213">NOTES:</text>
<text x="314.9" y="219.4">10. ALL WELDS 6 mm (1/4&quot;) SEAL UNLESS OTHERWISE NOTED. BEVEL</text>
<text x="314.9" y="225.7">11. SEE MPI REQUIREMENTS- SHEET 5</text>
<text x="319.9" y="222.5">WELD AS REQUIRED ALL NECESSARY FLUSH-END INTERSECTIONS</text>
<text x="314.9" y="228.9">12. NOTES CONTINUED ON SHEET 5</text>
</g>
<g font-size="2.8">
<text x="18.1" y="4.7">11</text>
<text x="57.3" y="4.7">10</text>
<text x="97.3" y="4.7">9</text>
<text x="136.6" y="4.7">8</text>
<text x="254.4" y="4.7">5</text>
<text x="293.6" y="4.7">4</text>
<text x="332.9" y="4.7">3</text>
<text x="372.1" y="4.7">2</text>
<text x="411.4" y="4.7">1</text>
<text x="2.9" y="20.7">G</text>
<text x="426.7" y="20.7">G</text>
<text x="188.9" y="28.4">691</text>
<text x="195" y="28.4">27</text>
<text x="198.7" y="29.7">16</text>
<text x="199.5" y="26.8">3</text>
<text x="23.5" y="33.6">2X 125</text>
<text x="33.8" y="33.6">4</text>
<text x="36" y="32">15</text>
<text x="36" y="34.9">16</text>
<text x="67.5" y="33.2">152 6</text>
<text x="84.8" y="31">1</text>
<text x="227.4" y="31.6">22</text>
<text x="249.2" y="31.8">5 [3/16]</text>
<text x="180.3" y="38">17</text>
<text x="249.2" y="36.6">5 [3/16]</text>
<text x="95.2" y="51">6</text>
<text x="3.1" y="60.6">F</text>
<text x="427" y="60.6">F</text>
<text x="36.1" y="71.9">1</text>
<text x="150.3" y="67.3">24</text>
<text x="27" y="73.5">129</text>
<text x="33.1" y="73.5">5</text>
<text x="35.3" y="74.8">16</text>
<text x="277.8" y="72.1">SEE SHEET 5</text>
<text x="94.7" y="81.3">13</text>
<text x="141" y="82.7">5 [3/16]</text>
<text x="331.2" y="79.9">5</text>
<text x="141" y="87.4">5 [3/16]</text>
<text x="96.5" y="95.8">9</text>
<text x="3" y="100.5">E</text>
<text x="426.9" y="100.5">E</text>
<text x="44" y="110.8">7</text>
<text x="91.7" y="110.5">27</text>
<text x="258.1" y="113.8">5 [3/16]</text>
<text x="72.5" y="114.8">16</text>
<text x="139.3" y="114.7">5 [3/16]</text>
<text x="175.1" y="117.8">10</text>
<text x="214.6" y="118.5">SEE SHEET 5</text>
<text x="246" y="119.4">25</text>
<text x="258.1" y="118.6">5 [3/16]</text>
<text x="184.6" y="121.9">5 [3/16]</text>
<text x="184.6" y="126.7">5 [3/16]</text>
<text x="2.9" y="140.4">D</text>
<text x="426.8" y="140.4">D</text>
<text x="288.4" y="153.4">13</text>
<text x="306" y="152.9">5 [3/16]</text>
<text x="325.9" y="150.7">2X</text>
<text x="316.5" y="156.5">G</text>
<text x="240.6" y="165.8">2X</text>
<text x="307.4" y="162.9">2X CAP ENDS</text>
<text x="35.6" y="171.2">80</text>
<text x="40.7" y="172.5">3</text>
<text x="42.8" y="173.8">16</text>
<text x="43.6" y="170.9">3</text>
<text x="137.5" y="171.1">11</text>
<text x="250.1" y="168.1">5 [3/16]</text>
<text x="260.6" y="171.7">G</text>
<text x="320.4" y="171.8">20</text>
<text x="87.3" y="177.3">11</text>
<text x="130.7" y="179.2">19</text>
<text x="2.9" y="180.3">C</text>
<text x="34.8" y="185.3">3</text>
<text x="426.8" y="180.3">C</text>
<text x="23.9" y="186.8">2X 86</text>
<text x="32.7" y="186.8">3</text>
<text x="34.8" y="188.1">8</text>
<text x="130.8" y="188.1">14</text>
<text x="131.5" y="196.8">8</text>
<text x="260.8" y="193">16</text>
<text x="318.4" y="202.5">5 [3/16]</text>
<text x="338.3" y="200.3">2X</text>
<text x="132" y="214.9">98</text>
<text x="136.5" y="214.9">3</text>
<text x="138.7" y="213.3">7</text>
<text x="168.2" y="215.1">508 20</text>
<text x="3" y="220.2">B</text>
<text x="42.8" y="217.3">8</text>
<text x="138.7" y="216.2">8</text>
<text x="282.6" y="217.2">7</text>
<text x="426.9" y="220.2">B</text>
<text x="87.3" y="222.7">14</text>
<text x="163.9" y="222.1">L</text>
<text x="195.3" y="222.2">2 [1/16]</text>
<text x="207" y="222.2">L</text>
<text x="3" y="260.2">A</text>
<text x="360.9" y="262.7">WELDMENT, R2D CATWALK, LEV 1, PC4100</text>
<text x="426.9" y="260.2">A</text>
<text x="18.1" y="276.2">11</text>
<text x="57.3" y="276.2">10</text>
<text x="97.3" y="276.2">9</text>
<text x="136.6" y="276.2">8</text>
<text x="254.4" y="276.2">5</text>
<text x="293.6" y="276.2">4</text>
<text x="332.9" y="276.2">3</text>
<text x="372.1" y="276.2">2</text>
<text x="411.4" y="276.2">1</text>
</g>
<g font-size="2.5">
<text x="326.3" y="254.7">PROPRIETARY. THE USE,</text>
<text x="329.2" y="257.2">REPRODUCTION OR</text>
<text x="329.4" y="252.2">CONFIDENTIAL AND</text>
<text x="356.4" y="256.4">DO NOT SCALE DRAWING</text>
<text x="324.4" y="262.1">PRIOR WRITTEN CONSENT IS</text>
<text x="327" y="259.7">DISTRIBUTION WITHOUT</text>
<text x="326.1" y="264.6">PROHIBITED. ALL RIGHTS</text>
<text x="333.6" y="267.1">RESERVED.</text>
<text x="390.9" y="269.6">AY30011</text>
<text x="364.7" y="270.9">SHEET 4 OF 5</text>
<text x="422" y="270.9">A</text>
</g>
<g font-size="2.1">
<text x="357.9" y="242">THIRD ANGLE PROJECTION</text>
<text x="324.3" y="272.1">SCALE</text>
<text x="333.8" y="272.1">1:8</text>
<text x="338.7" y="272.1">SHEET SIZE</text>
<text x="416.1" y="270.9">REV</text>
</g>
<g font-size="1.8">
<text x="325" y="241.6">UNLESS OTHERWISE SPECIFIED</text>
<text x="327" y="243.3">SEE SHEET 1 FOR DEFAULT</text>
<text x="331.1" y="245.1">TOLERANCES AND</text>
<text x="332" y="246.9">SPECIFICATIONS</text>
</g>
</svg>
